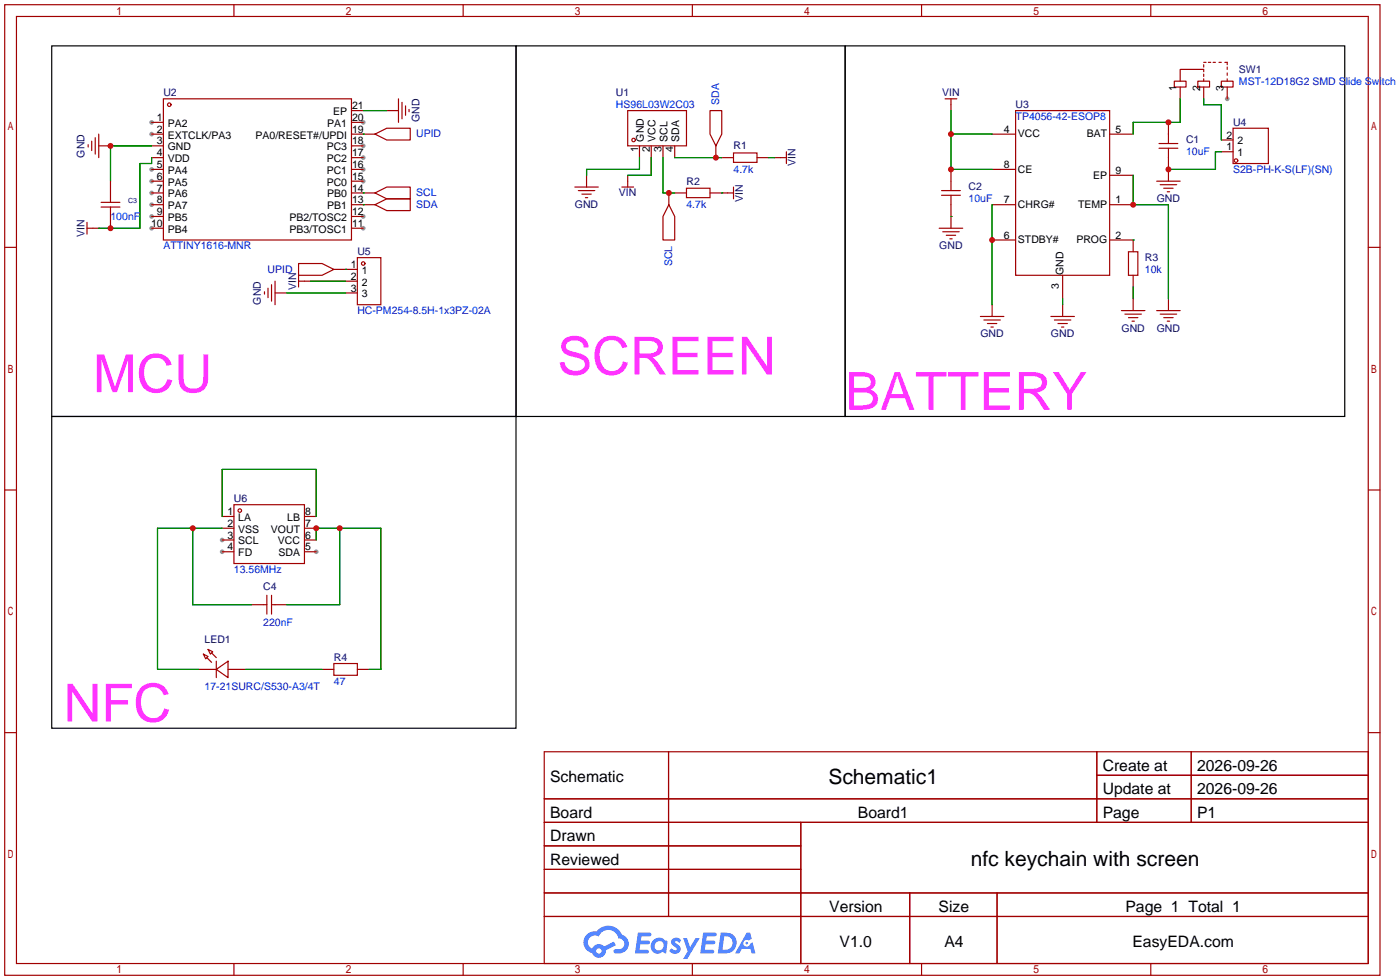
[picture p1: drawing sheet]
<svg xmlns="http://www.w3.org/2000/svg" width="303mm" height="212mm" viewBox="0 0 303 212" stroke-linecap="round" stroke-linejoin="round" font-family="sans-serif">
<g fill="#999">
<circle cx="32.8" cy="26.4" r=".51"/>
<circle cx="32.8" cy="29" r=".51"/>
<circle cx="32.8" cy="36.6" r=".51"/>
<circle cx="32.8" cy="39.1" r=".51"/>
<circle cx="32.8" cy="41.7" r=".51"/>
<circle cx="32.8" cy="44.2" r=".51"/>
<circle cx="32.8" cy="46.7" r=".51"/>
<circle cx="32.8" cy="49.3" r=".51"/>
<circle cx="78.5" cy="49.3" r=".51"/>
<circle cx="78.5" cy="46.7" r=".51"/>
<circle cx="78.5" cy="39.1" r=".51"/>
<circle cx="78.5" cy="36.6" r=".51"/>
<circle cx="78.5" cy="34" r=".51"/>
<circle cx="78.5" cy="31.5" r=".51"/>
<circle cx="78.5" cy="26.4" r=".51"/>
<circle cx="265.2" cy="21.3" r=".51"/>
<circle cx="48" cy="116.6" r=".51"/>
<circle cx="48" cy="119.1" r=".51"/>
<circle cx="68.3" cy="119.1" r=".51"/>
</g>
<g fill="none" stroke="#a10000" stroke-width=".25">
<path d="M1 1h297.2v209.6h-297.2zM3.6 3.6h292.1v204.4h-292.1zM50.5 1v2.6M100.1 1v2.6M149.6 1v2.6M199.1 1v2.6M248.7 1v2.6M1 53.4h2.6M295.7 53.4h2.5M1 105.8h2.6M295.7 105.8h2.5M1 158.2h2.6"/>
<path d="M295.7 158.2h2.5M117.6 162.3h178.1v45.7h-178.1zM117.6 172.5h178.1M117.6 177.5h178.1M144.5 162.3v35.6M173 177.5v30.5M237 162.3v15.2M237 167.4h58.7M257.4 162.3v15.2M117.6 182.6h55.4M117.6 192.8h178.1M117.6 187.7h55.4"/>
<path d="M117.6 197.9h178.1M196.6 192.8v15.2M215.4 192.8v15.2M50.5 208v2.6M100.1 208v2.6M149.6 208v2.6M199.1 208v2.6M248.7 208v2.6"/>
</g>
<g fill="#5487ff">
<path d="M145.3 202.7a1.3 1.3 0 0 1 1.9 .3l-.4 .6a.54 .54 0 0 0-.9-.2l.1 .2a1.28 1.28 0 0 1 .8 2 1.53 1.53 0 0 1-2.2-.3l.5-.6 .8 .5a.31 .31 0 0 0 .4-.3 .31 .31 0 0 0-.3-.4 1.12 1.12 0 0 1-.7-1.8z"/>
<path d="M147.6 202.5h.9l.6 2 1.2-2h.9l-2.7 4.6h-.9l1-1.7z"/>
<path d="M137.8 201.4h1.7a1.31 1.31 0 0 1 1.2 .2 .4 .4 0 0 1-.3 .5l-1.8 .1-.1 .9h1.6a.4 .4 0 0 1 .4 .4 .4 .4 0 0 1-.5 .4h-1.6l-.2 1.2h1.4a.46 .46 0 0 1 .5 0 .46 .46 0 0 1 .1 .5l-.4 .2h-2.6z"/>
<path d="M151.9 201.4h2.3a.47 .47 0 0 1 .5 0 .47 .47 0 0 1 .1 .6l-.3 .1-1.8 .1-.1 .9h1.6a.4 .4 0 0 1 .4 .4 .4 .4 0 0 1-.4 .4h-1.7l-.2 1.2h1.4a.46 .46 0 0 1 .5 0 .46 .46 0 0 1 .1 .5l-.4 .2h-2.6z"/>
<path d="M161.3 201.4h.8l.3 1.3-.6 .4a.75 .75 0 0 0-1.1 .3 .75 .75 0 0 0 .5 1 .75 .75 0 0 0 .9-.7l.5-.2 .6 2.3h-.8l-.3-.9h-1.8l-.5 .9h-1z"/>
<path d="M155.7 201.4l-.6 4.4h1.5a2.27 2.27 0 0 0 2.6-2.2 2.27 2.27 0 0 0-2.7-2.2zM156.5 202.1a1.5 1.5 0 0 1 1.8 1.6 1.5 1.5 0 0 1-1.9 1.4h-.3z"/>
<path d="M141.2 203a1.6 1.6 0 0 0-.3 2.3 1.6 1.6 0 0 0 2.3 .2l.7 .3 .3-2.4-.1-.3-.5-.1a1.58 1.58 0 0 0-2.4 0zM141.8 203.5a.98 .98 0 0 1 1.6 .4 .98 .98 0 0 1-1.1 1.3 .94 .94 0 0 1-.9-.7 .94 .94 0 0 1 .4-1z"/>
<path d="M126.8 201.8a2.37 2.37 0 0 0 1.1 4 1.54 1.54 0 0 0 1.8 1 1.54 1.54 0 0 0 1.2-1.6l2.2-1.1-.5-.8-2 1a1.57 1.57 0 0 0-2.7 .5 1.5 1.5 0 0 1-.7-2.1 1.5 1.5 0 0 1 2.2-.5 2.23 2.23 0 0 1 2.3-1.4 2.23 2.23 0 0 1 2 1.8 1.16 1.16 0 0 1 1.2 1.1 1.16 1.16 0 0 1-1.1 1.2h-.7a.47 .47 0 0 0-.5 .4 .47 .47 0 0 0 .4 .5 2.17 2.17 0 0 0 2.5-.9 2.17 2.17 0 0 0-.3-2.7l-.8-.4a3.2 3.2 0 0 0-5.5-.7l-1.1 .1zM128.8 205.3a.6 .6 0 0 1 1.2 0 .6 .6 0 0 1-1.2 0z"/>
<circle cx="161.4" cy="203.6" r=".28"/>
</g>
<g fill="none" stroke="#a10000" stroke-width=".25">
<path d="M253.7 17.5h2.6v1.3h-2.6zM255 18.8v2.5M258.8 17.5h2.6v1.3h-2.6zM260.1 15.5v-.5h-5.1v2.5M260.1 16v.5M260.1 14v.5M260.1 17v.5M260.1 18.8v2.5M260.1 13.5h.5M261.1 13.5h.5M262.1 13.5h.5M263.4 13.5h.5"/>
<path d="M263.9 17.5h2.5v1.3h-2.5zM264.7 13.5h.5v.5M265.2 14.5v.5M265.2 15.7v.6M265.2 17v.5M265.2 18.8v2.5M19 31.2v.6M19.8 30.5v2M20.6 29.7v3.6M21.3 31.5h2.6M21.3 29v5M23.9 39.1v4.6"/>
<path d="M32.8 26.4h2.5M32.8 29h2.5M32.8 31.5h2.5M32.8 34h2.5M32.8 36.6h2.5M32.8 39.1h2.5M35.3 21.3h40.6v30.5h-40.6zM75.9 26.4h2.6M75.9 29h5.1M75.9 31.5h2.6M75.9 34h2.6M75.9 36.6h2.6"/>
<path d="M75.9 39.1h2.6M75.9 23.9h2.6M81 29l2.6-1.3h5v2.5h-5zM83.6 23.9h2.5M86.1 21.3v5.1M86.9 22.1v3.6M87.6 22.9v2M88.4 23.6v.5M126.7 37.8v2.6M135.6 23.9h12.7v7.6h-12.7zM135.6 37.8v2.6M138.2 31.5v2.5"/>
<path d="M140.7 31.5v2.5M143.3 31.5v2.5M145.8 31.5v2.5M153.4 23.9h2.6v5.1l-1.3 2.5-1.3-2.5zM154.7 31.5v2.5M156 34h2.5M158.5 33h5.1v2.1h-5.1zM163.6 34h2.5M167.4 34h2.5M169.9 32.8v2.5M204.2 21.3h2.6M205.5 21.3v2.6"/>
<path d="M205.5 36.6v4.5M214.4 29h5.1M214.4 36.6h5.1M219.5 23.9h20.3v35.5h-20.3zM239.8 29h5.1M239.8 37.8h5.1M249.9 39.1h5.1M250.4 32h4.1M250.4 31h4.1M250.7 39.9h3.6M252.5 26.4v4.6M252.5 32v7.1"/>
<path d="M263.9 32.8h2.5M263.9 30.2h2.5M266.4 27.7h7.7v7.6h-7.7zM18.8 49.3h2.5M18.8 48v2.5M21.8 44.7h4.1M21.8 43.7h4.1M23.9 44.7v4.6M32.8 41.7h2.5M32.8 44.2h2.5M32.8 46.7h2.5M32.8 49.3h2.5"/>
<path d="M64.5 56.9h5.1l2.5 1.3-2.5 1.2h-5.1zM64.5 59.4v2.6M72.1 58.2h5.1M75.9 41.7h5.1M75.9 44.2h5.1M75.9 46.7h2.6M75.9 49.3h2.6M77.2 55.6h5.1v10.2h-5.1zM81 44.2l2.6-1.3h5v2.6h-5zM81 41.7l2.6-1.3h5v2.5h-5zM124.2 40.4h5.1M125 41.1h3.5"/>
<path d="M125.7 41.9h2.1M126.5 42.7h.5M134.4 40.4h2.5M144.5 44.2l1.3 2.5v5.1h-2.5v-5.1zM144.5 41.7v2.5M145.8 41.7h2.5M148.3 40.6h5.1v2.1h-5.1zM153.4 41.7h5.1M158.5 40.4v2.5M202.9 49.3h5.1M203.5 42.2h4M203.5 41.1h4"/>
<path d="M203.7 50h3.6M204.5 50.8h2M205.2 51.6h.5M205.5 42.2v7.1M214.4 44.2h5.1M214.4 51.8h5.1M229.6 59.4v5.1M239.8 44.2h5.1M239.8 51.8h5.1v2.6M243.8 54.4h2.1v5h-2.1zM244.9 59.4v2.6M251.5 40.6h2"/>
<path d="M252.2 41.4h.5M57.1 63v.5M57.9 62.2v2.1M58.7 61.5v3.5M59.4 63.2h2.6M59.4 60.7v5.1M64.5 60.7h2.6M74.7 60.7h2.5M74.7 63.2h2.5M211.8 68.3h5.1M212.6 69.1h3.6M213.4 69.8h2"/>
<path d="M214.1 70.6h.5M214.4 65.8v2.5M227.1 68.3h5.1M227.8 69.1h3.6M228.6 69.8h2M229.4 70.6h.5M229.6 65.8v2.5M242.3 67.1h5.1M243.1 67.8h3.5M243.8 68.6h2.1M244.6 69.3h.5M244.9 64.5v2.6"/>
<path d="M249.9 67.1h5.1M250.7 67.8h3.6M251.5 68.6h2M252.2 69.3h.5M252.5 64.5v2.6M48 111.5h2.5M48 114h2.5M48 116.6h2.5M48 119.1h2.5M50.5 109h15.3v12.7h-15.3zM65.8 111.5h2.5M65.8 114h2.5"/>
<path d="M65.8 116.6h2.5M65.8 119.1h2.5M54.4 130.6h3.3M57.7 128.5v4.1M58.7 128.5v4.1M58.7 130.6h3.3M42.9 144.5h3.8M43.9 141.2l1.1 .5-.6 .5zM44.7 142l1 1M45 140.2l1 .5-.5 .5zM45.7 141l1 1M46.7 144.5l2.6-1.8v3.6z"/>
<path d="M46.7 142.7v3.6M49.3 144.5h3.8M69.6 144.5h2.5M72.1 143.3h5.1v2.5h-5.1zM77.2 144.5h2.6"/>
<circle cx="36.6" cy="22.6" r=".38"/>
<circle cx="136.9" cy="30.2" r=".38"/>
<circle cx="267.1" cy="34.7" r=".38"/>
<circle cx="78.5" cy="56.9" r=".38"/>
<circle cx="51.8" cy="110.2" r=".38"/>
</g>
<g fill="none" stroke="#008700" stroke-width=".25">
<path d="M32.8 34v1.3h-2.6v14h-8.9M32.8 31.5h-8.9v7.6M78.5 29h.1M78.5 23.9h5.1M138.2 34v2.6h-11.5v1.2M140.7 34v3.8h-5.1M143.3 34v7.7h2.5M145.8 34h10.2M166.1 34h1.3M205.5 23.9v12.7h8.9M205.5 29h8.9M244.9 37.8v6.4h7.6v20.3"/>
<path d="M255 21.3v5.1h-10.1v2.6M260.1 21.3v1.3h3.8v7.6M263.9 32.8h-1.3v3.8h-10.1M74.7 58.2h.1M78.5 44.2h.1M78.5 41.7h.1M156 41.7h.1M205.5 46.7h.1M214.4 44.2v21.6M244.9 51.8h.1M62 63.2h12.7M67.1 60.7h7.6"/>
<path d="M229.6 64.5v1.3M244.9 62v2.5M41.7 114v16.6h12.7M48 111.5v-10.2h20.3v10.2M48 114h-14v30.5h8.9M68.3 116.6v-2.6h14v30.5h-2.5M73.4 114v16.6h-11.4M53.1 144.5h16.5"/>
</g>
<path d="M11.2 9.9h100.3v80h-100.3zM111.5 9.9h71.1v80h-71.1zM182.6 9.9h108v80h-108zM11.2 89.9h100.3v67.3h-100.3z" fill="none" stroke="#000" stroke-width=".25"/>
<g fill="#c00">
<circle cx="214.4" cy="51.8" r=".63"/>
<circle cx="244.9" cy="44.2" r=".63"/>
<circle cx="205.5" cy="36.6" r=".63"/>
<circle cx="205.5" cy="29" r=".63"/>
<circle cx="252.5" cy="36.6" r=".63"/>
<circle cx="144.5" cy="41.7" r=".63"/>
<circle cx="23.9" cy="49.3" r=".63"/>
<circle cx="154.7" cy="34" r=".63"/>
<circle cx="252.5" cy="26.4" r=".63"/>
<circle cx="23.9" cy="31.5" r=".63"/>
<circle cx="68.3" cy="114" r=".63"/>
<circle cx="73.4" cy="114" r=".63"/>
<circle cx="41.7" cy="114" r=".63"/>
</g>
<g font-size="11.3" fill="#f3f">
<text x="120.4" y="80.8">SCREEN</text>
<text x="20.1" y="84.7">MCU</text>
<text x="182.6" y="88.5">BATTERY</text>
<text x="13.7" y="155.8">NFC</text>
</g>
<g font-size="4.5">
<text x="179" y="169.2">Schematic1</text>
<text x="209.8" y="187">nfc keychain with screen</text>
</g>
<g font-size="3.4">
<text x="238.3" y="166.4">Create at</text>
<text x="258.7" y="166.4">2026-09-26</text>
<text x="118.9" y="168.9">Schematic</text>
<text x="238.3" y="171.4">Update at</text>
<text x="258.7" y="171.4">2026-09-26</text>
<text x="118.9" y="176.5">Board</text>
<text x="185.4" y="176.5">Board1</text>
<text x="238.3" y="176.5">Page</text>
<text x="258.7" y="176.5">P1</text>
<text x="118.9" y="181.6">Drawn</text>
<text x="118.9" y="186.7">Reviewed</text>
<text x="179.2" y="196.8">Version</text>
<text x="202.8" y="196.8">Size</text>
<text x="243.2" y="196.8">Page 1 Total 1</text>
<text x="181.4" y="204.5">V1.0</text>
<text x="204.1" y="204.5">A4</text>
<text x="244.7" y="204.5">EasyEDA.com</text>
</g>
<g font-size="2.3" fill="#000080">
<text x="267.7" y="15.7">SW1</text>
<text x="35.3" y="20.8">U2</text>
<text x="133.1" y="20.8">U1</text>
<text x="203.6" y="20.8">VIN</text>
<text x="219.5" y="23.3">U3</text>
<text x="90.6" y="26.4" transform="rotate(-90 90.6 26.4)">GND</text>
<text x="266.4" y="27.1">U4</text>
<text x="18.3" y="34" transform="rotate(-90 18.3 34)">GND</text>
<text x="158.5" y="32.2">R1</text>
<text x="171.9" y="35.9" transform="rotate(-90 171.9 35.9)">VIN</text>
<text x="256.3" y="31">C1</text>
<text x="148.3" y="39.8">R2</text>
<text x="209.3" y="41.1">C2</text>
<text x="124.2" y="44.9">GND</text>
<text x="133.7" y="42.4">VIN</text>
<text x="160.5" y="43.5" transform="rotate(-90 160.5 43.5)">VIN</text>
<text x="250" y="43.7">GND</text>
<text x="18.3" y="51.2" transform="rotate(-90 18.3 51.2)">VIN</text>
<text x="203" y="53.8">GND</text>
<text x="77.2" y="55.1">U5</text>
<text x="247.4" y="56.4">R3</text>
<text x="56.4" y="65.8" transform="rotate(-90 56.4 65.8)">GND</text>
<text x="64" y="62.6" transform="rotate(-90 64 62.6)">VIN</text>
<text x="242.3" y="71.6">GND</text>
<text x="250" y="71.6">GND</text>
<text x="211.9" y="72.9">GND</text>
<text x="227.1" y="72.9">GND</text>
<text x="50.5" y="108.4">U6</text>
<text x="56.9" y="127.5">C4</text>
<text x="44.2" y="138.9">LED1</text>
<text x="72.1" y="142.7">R4</text>
</g>
<g font-size="2.3">
<text x="76.1" y="23.6">21</text>
<text x="254.2" y="19.6" transform="rotate(-90 254.2 19.6)">1</text>
<text x="259.3" y="19.6" transform="rotate(-90 259.3 19.6)">2</text>
<text x="264.4" y="19.6" transform="rotate(-90 264.4 19.6)">3</text>
<text x="33.9" y="26.1">1</text>
<text x="33.9" y="28.6">2</text>
<text x="36.2" y="27.4">PA2</text>
<text x="36.2" y="29.9">EXTCLK/PA3</text>
<text x="55.2" y="29.9">PA0/RESET#/UPDI</text>
<text x="70.7" y="27.4">PA1</text>
<text x="72" y="24.8">EP</text>
<text x="76.1" y="28.6">19</text>
<text x="76.1" y="26.1">20</text>
<text x="216.9" y="28.6">4</text>
<text x="220" y="29.7">VCC</text>
<text x="234.9" y="29.7">BAT</text>
<text x="241" y="28.6">5</text>
<text x="265.1" y="29.9">2</text>
<text x="33.9" y="31.2">3</text>
<text x="33.9" y="33.7">4</text>
<text x="36.2" y="32.5">GND</text>
<text x="36.2" y="35">VDD</text>
<text x="70.6" y="35">PC2</text>
<text x="70.6" y="32.5">PC3</text>
<text x="76.1" y="33.7">17</text>
<text x="76.1" y="31.2">18</text>
<text x="137.9" y="32.9" transform="rotate(-90 137.9 32.9)">1</text>
<text x="139.1" y="30.6" transform="rotate(-90 139.1 30.6)">GND</text>
<text x="140.4" y="32.9" transform="rotate(-90 140.4 32.9)">2</text>
<text x="141.7" y="30.6" transform="rotate(-90 141.7 30.6)">VCC</text>
<text x="142.9" y="32.9" transform="rotate(-90 142.9 32.9)">3</text>
<text x="144.2" y="30.6" transform="rotate(-90 144.2 30.6)">SCL</text>
<text x="145.5" y="32.9" transform="rotate(-90 145.5 32.9)">4</text>
<text x="146.8" y="30.6" transform="rotate(-90 146.8 30.6)">SDA</text>
<text x="265.1" y="32.5">1</text>
<text x="267.4" y="33.7">1</text>
<text x="267.4" y="31.2">2</text>
<text x="33.9" y="36.3">5</text>
<text x="33.9" y="38.8">6</text>
<text x="33.9" y="41.3">7</text>
<text x="36.2" y="37.5">PA4</text>
<text x="36.2" y="40.1">PA5</text>
<text x="70.6" y="40.1">PC0</text>
<text x="70.6" y="37.5">PC1</text>
<text x="76.1" y="41.3">14</text>
<text x="76.1" y="38.8">15</text>
<text x="76.1" y="36.3">16</text>
<text x="216.9" y="36.3">8</text>
<text x="220" y="37.3">CE</text>
<text x="236.2" y="38.6">EP</text>
<text x="241" y="37.5">9</text>
<text x="33.9" y="43.9">8</text>
<text x="33.9" y="46.4">9</text>
<text x="36.2" y="42.6">PA6</text>
<text x="36.2" y="45.2">PA7</text>
<text x="36.2" y="47.7">PB5</text>
<text x="62.5" y="47.7">PB2/TOSC2</text>
<text x="70.7" y="45.2">PB1</text>
<text x="70.7" y="42.6">PB0</text>
<text x="76.1" y="46.4">12</text>
<text x="76.1" y="43.9">13</text>
<text x="216.9" y="43.9">7</text>
<text x="220" y="44.9">CHRG#</text>
<text x="233" y="44.9">TEMP</text>
<text x="241" y="43.9">1</text>
<text x="32.7" y="49">10</text>
<text x="36.2" y="50.2">PB4</text>
<text x="62.5" y="50.2">PB3/TOSC1</text>
<text x="76.1" y="49">11</text>
<text x="216.9" y="51.5">6</text>
<text x="220" y="52.5">STDBY#</text>
<text x="232.6" y="52.5">PROG</text>
<text x="241" y="51.5">2</text>
<text x="75.8" y="57.9">1</text>
<text x="78.2" y="59.1">1</text>
<text x="229.8" y="59.4" transform="rotate(-90 229.8 59.4)">GND</text>
<text x="75.8" y="60.4">2</text>
<text x="75.8" y="62.9">3</text>
<text x="78.2" y="61.7">2</text>
<text x="78.2" y="64.2">3</text>
<text x="228.8" y="62.5" transform="rotate(-90 228.8 62.5)">3</text>
<text x="49.2" y="111.2">1</text>
<text x="49.2" y="113.7">2</text>
<text x="51.5" y="112.5">LA</text>
<text x="62.1" y="112.5">LB</text>
<text x="65.9" y="113.7">7</text>
<text x="65.9" y="111.2">8</text>
<text x="49.2" y="116.3">3</text>
<text x="49.2" y="118.8">4</text>
<text x="51.5" y="115">VSS</text>
<text x="51.5" y="117.5">SCL</text>
<text x="58.5" y="115">VOUT</text>
<text x="60.1" y="117.5">VCC</text>
<text x="65.9" y="118.8">5</text>
<text x="65.9" y="116.3">6</text>
<text x="51.5" y="120.1">FD</text>
<text x="60.2" y="120.1">SDA</text>
</g>
<g font-size="2.3" fill="#00f">
<text x="133.1" y="23.3">HS96L03W2C03</text>
<text x="155.4" y="22.6" transform="rotate(-90 155.4 22.6)">SDA</text>
<text x="267.7" y="18.3">MST-12D18G2 SMD Slide Switch</text>
<text x="89.9" y="29.7">UPID</text>
<text x="219.5" y="25.9">TP4056-42-ESOP8</text>
<text x="256.3" y="33.5">10uF</text>
<text x="158.5" y="37.3">4.7k</text>
<text x="266.4" y="37.3">S2B-PH-K-S(LF)(SN)</text>
<text x="23.9" y="47.5">100nF</text>
<text x="89.9" y="44.9">SDA</text>
<text x="89.9" y="42.4">SCL</text>
<text x="148.3" y="44.9">4.7k</text>
<text x="209.3" y="43.7">10uF</text>
<text x="35.3" y="53.8">ATTINY1616-MNR</text>
<text x="57.8" y="58.9">UPID</text>
<text x="145.3" y="57.5" transform="rotate(-90 145.3 57.5)">SCL</text>
<text x="247.4" y="58.9">10k</text>
<text x="77.2" y="67.8">HC-PM254-8.5H-1x3PZ-02A</text>
<text x="50.5" y="123.7">13.56MHz</text>
<text x="56.9" y="135.1">220nF</text>
<text x="44.2" y="149.1">17-21SURC/S530-A3/4T</text>
<text x="72.1" y="147.8">47</text>
</g>
<text font-size="1.5" fill="#000080" x="27.7" y="43.8">C3</text>
</svg>
